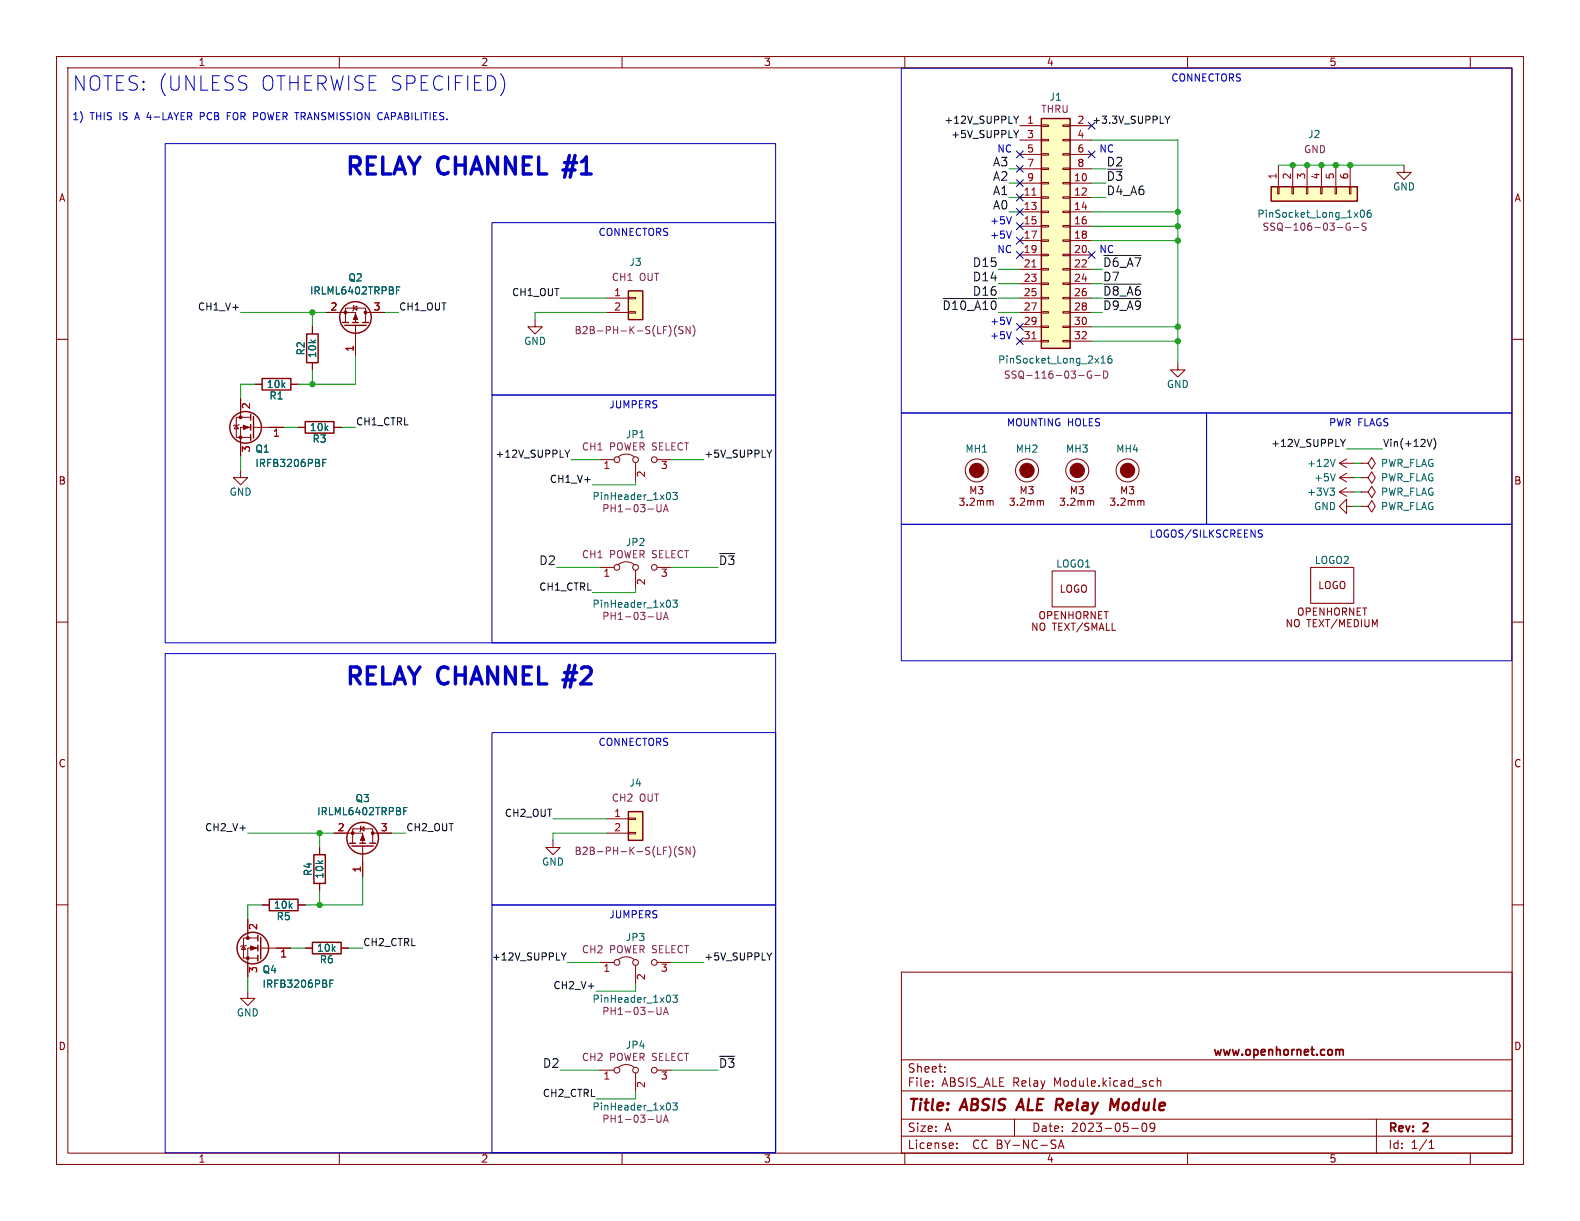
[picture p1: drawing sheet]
<svg xmlns="http://www.w3.org/2000/svg" width="279mm" height="216mm" viewBox="0 0 279 216" stroke-linecap="round" stroke-linejoin="round" font-family="sans-serif">
<g fill="none" stroke="#840000" stroke-width=".18">
<path d="M10 10h259.4v195.9h-259.4zM12 12h255.4v191.9h-255.4zM60 10v2M110 10v2M160 10v2M210 10v2M260 10v2M180.3 22.2h3.8M180.3 32.4h3.8M180.3 34.9h3.8M180.3 37.5h3.8M180.3 24.8h3.8"/>
<path d="M180.3 27.3h3.8M180.3 29.8h3.8M184.1 39.9h1.3v.2h-1.3zM184.1 37.3h1.3v.3h-1.3zM184.1 34.8h1.3v.3h-1.3zM184.1 32.3h1.3v.2h-1.3zM184.1 29.7h1.3v.3h-1.3zM184.1 27.2h1.3v.2h-1.3zM184.1 24.6h1.3v.3h-1.3zM184.1 22.1h1.3v.3h-1.3zM188 39.9h1.2v.2h-1.2zM188 37.3h1.2v.3h-1.2z"/>
<path d="M188 34.8h1.2v.3h-1.2zM188 32.3h1.2v.2h-1.2zM188 29.7h1.2v.3h-1.2zM188 27.2h1.2v.2h-1.2zM188 24.6h1.2v.3h-1.2zM188 22.1h1.2v.3h-1.2zM189.2 22.2h3.8M189.2 32.4h3.8M189.2 34.9h3.8M189.2 37.5h3.8M189.2 24.8h3.8M189.2 27.3h3.8"/>
<path d="M189.2 29.8h3.8M225.9 33h.3v1.3h-.3zM226.1 29.2v3.8M228.5 33h.2v1.3h-.2zM228.6 29.2v3.8M231 33h.3v1.3h-.3zM231.1 29.2v3.8M233.6 33h.2v1.3h-.2zM233.7 29.2v3.8M236.1 33h.2v1.3h-.2zM236.2 29.2v3.8M238.6 33h.3v1.3h-.3z"/>
<path d="M238.8 29.2v3.8M248.3 29.2v1.3h-1.3l1.3 1.3 1.3-1.3h-1.3M10 60h2M55.2 57.8v1.3M57.8 55.2h5.1v1.8M61.1 57v-2.5h3.5v2.5M62.5 54.5l.6-.4v.8zM62.6 54l-.1 .1v.8l-.1 .1M62.9 57.5v5.4M64.6 55.2h3.3M94.6 56.5v1.3h1.3l-1.3 1.3-1.3-1.3h1.3M107.3 52.7h3.8"/>
<path d="M107.3 55.2h3.8M111.1 55.1h1.3v.3h-1.3zM111.1 52.6h1.3v.2h-1.3zM180.3 40h3.8M180.3 42.5h3.8M180.3 45.1h3.8M180.3 47.6h3.8M180.3 50.2h3.8M180.3 52.7h3.8M180.3 55.2h3.8M180.3 57.8h3.8M184.1 57.7h1.3v.2h-1.3z"/>
<path d="M184.1 55.1h1.3v.3h-1.3zM184.1 52.6h1.3v.2h-1.3zM184.1 50h1.3v.3h-1.3zM184.1 47.5h1.3v.3h-1.3zM184.1 45h1.3v.2h-1.3zM184.1 42.4h1.3v.3h-1.3zM188 57.7h1.2v.2h-1.2zM188 55.1h1.2v.3h-1.2zM188 52.6h1.2v.2h-1.2zM188 50h1.2v.3h-1.2zM188 47.5h1.2v.3h-1.2zM188 45h1.2v.2h-1.2z"/>
<path d="M188 42.4h1.2v.3h-1.2zM189.2 40h3.8M189.2 42.5h3.8M189.2 45.1h3.8M189.2 47.6h3.8M189.2 50.2h3.8M189.2 52.7h3.8M189.2 55.2h3.8M189.2 57.8h3.8M267.4 60h2M41.8 75.2l.4 .6h-.8zM42.3 75.1l-.1 .1h-.8l-.1 .1"/>
<path d="M42.5 70.5v3.3M44.3 75.6h-1.8v5M44.3 73.8h-2.5v3.5h2.5M44.8 75.6h5.4M45.1 67.9h1.3M51.4 67.9h1.3M52.7 75.6h1.3M55.2 64.1v1.3M59.1 75.6h1.2M180.3 60.3h3.8M184.1 60.2h1.3v.3h-1.3zM188 60.2h1.2v.3h-1.2z"/>
<path d="M189.2 60.3h3.8M208.3 64.1v1.3h1.2l-1.2 1.3-1.3-1.3h1.3M42.5 83.2v1.3h1.3l-1.3 1.2-1.2-1.2h1.2M106 81.3h2.6M109.3 80.8a2.26 2.26 0 0 1 2.8 0M109.3 99.8a2.26 2.26 0 0 1 2.8 0M112.4 81.8v3.3M116.2 81.3h2.5M169.7 88.1h.8l-.4 .5 .3 .1v.5l-.2 .2-.5-.2M171 89.2v.2M171.6 88.2l.5-.1 .2 .4-.8 .9h.8M171.7 87.3v-1.3l.4 1 .4-1v1.3"/>
<path d="M172.8 88.6l.4-.1 .2 .2M172.8 88.5v.9M173 86h.8l-.4 .5 .3 .1v.6l-.1 .1-.6-.1M173.4 88.7l.2-.2 .3 .1v.8M173.4 88.7v.7M174.5 88.6l.4-.1 .2 .2M174.5 88.5v.9M175.1 88.7l.2-.2 .3 .1v.8M175.1 88.7v.7M178.6 88.1h.8l-.5 .5 .4 .1v.5l-.2 .2-.5-.2M179.9 89.2v.2M180.5 88.2l.4-.1 .3 .4-.8 .9h.8"/>
<path d="M180.6 87.3v-1.3l.4 1 .4-1v1.3M181.7 88.6l.4-.1 .2 .2M181.7 88.5v.9M181.9 86h.8l-.4 .5 .3 .1v.6l-.1 .1-.6-.1M182.3 88.7l.2-.2 .3 .1v.8M182.3 88.7v.7M183.4 88.6l.4-.1 .2 .2M183.4 88.5v.9M184 88.7l.1-.2 .4 .1v.8M184 88.7v.7M187.5 88.1h.8l-.5 .5 .4 .1v.5l-.2 .2-.5-.2M188.8 89.2v.2"/>
<path d="M189.4 88.2l.4-.1 .3 .4-.8 .9h.8M189.5 87.3v-1.3l.4 1 .4-1v1.3M190.6 88.6l.4-.1 .2 .2M190.6 88.5v.9M190.8 86h.8l-.4 .5 .3 .1v.6l-.2 .1-.5-.1M191.2 88.7l.1-.2 .3 .1 .1 .8M191.2 88.7v.7M192.3 88.6l.4-.1 .2 .2M192.3 88.5v.9M192.9 88.7l.1-.2 .3 .1 .1 .8M192.9 88.7v.7M196.4 88.1h.8l-.5 .5 .4 .1v.5l-.2 .2-.5-.2"/>
<path d="M197.7 89.2v.2M198.2 88.2l.5-.1 .3 .4-.8 .9h.8M198.4 87.3v-1.3l.4 1 .4-1v1.3M199.5 88.6l.4-.1 .2 .2M199.5 88.5v.9M199.7 86h.8l-.4 .5 .3 .1v.6l-.2 .1-.5-.1M200.1 88.7l.1-.2 .3 .1 .1 .8M200.1 88.7v.7M201.2 88.6l.4-.1 .1 .2M201.2 88.5v.9M201.7 88.7l.2-.2 .3 .1 .1 .8M201.7 88.7v.7"/>
<path d="M236.9 87l1.2 .8M236.9 87h2.5M236.9 81.9l1.2 .8M236.9 81.9h2.5M236.9 84.5l1.2 .7M236.9 84.5h2.5M238.1 89.5v-1.2l-1.2 1.2 1.2 1.3v-1.3h1.3M238.1 86.2l-1.2 .8M238.1 81.2l-1.2 .7M238.1 83.7l-1.2 .8M240.7 89.5h1.2l.7-1 .6 1-.6 1.1-.7-1.1M240.7 89.5h.1"/>
<path d="M240.7 87h1.2l.7-1 .6 1-.6 1-.7-1M240.7 87h.1M240.7 81.9h1.2l.7-1 .6 1-.6 1-.7-1M240.7 81.9h.1M240.7 84.5h1.2l.7-1.1 .6 1.1-.6 1-.7-1M240.7 84.5h.1M10 110h2M106 100.3h2.6M112.4 100.8v3.3M116.2 100.3h2.5M183.4 110.2v1.3l-.8-1.3v1.3M184 110.4l.2-.2a.43 .43 0 0 1 .6 .4v.4a.42 .42 0 0 1-.5 .5 .42 .42 0 0 1-.4-.5z"/>
<path d="M184.1 108.2l.1-.1a.43 .43 0 0 1 .5 .5v.4a.42 .42 0 0 1-.4 .4 .42 .42 0 0 1-.4-.4v-.4zM185.3 108.8l.6-.1 .1-.1-.1-.3-.6-.2v1.3M186.1 101h7.6v6.3h-7.6zM186.1 110.2h.7M186.4 110.2v1.3M186.5 108.7h.5M187.1 108.1h-.6v1.3h.6M187.2 110.8h.5M187.8 110.2h-.6v1.3h.6M188.3 110.2l.8 1.3M188.4 108.1v1.3l-.7-1.3v1.3M189 108.7h.7"/>
<path d="M189 108.1v1.3M189.1 110.2l-.8 1.3M189.4 110.2h.7M189.7 108.1v1.3M189.8 110.2v1.3M190.3 108.3l.3-.2a.43 .43 0 0 1 .5 .5v.4a.42 .42 0 0 1-.4 .4 .42 .42 0 0 1-.4-.4zM191.5 110.1l-1.1 1.7M191.7 108.8l.6-.1 .1-.1-.1-.3-.6-.2v1.3M192 108.8l.4 .6M192.4 110.2h-.3l-.3 .2 .2 .3 .3 .2M192.5 111.3l-.2 .2-.5-.1M193.1 110.2v1.3"/>
<path d="M193.7 108.1v1.3l-.8-1.3v1.3M193.9 110.2v1.3M194.3 108.7h.4M194.4 111.5l.4-1.3 .4 1.3M194.9 108.1h-.6v1.3M195.2 108.1h.8M195.6 108.1v1.3M195.6 110.2v1.3h.6M196.7 110.2v1.3h.6M228.4 109.6v1.2l-.8-1.2v1.2M229 109.7l.2-.1a.43 .43 0 0 1 .5 .4v.4a.42 .42 0 0 1-.4 .4 .42 .42 0 0 1-.4-.4zM229.8 107.6l.1-.1a.43 .43 0 0 1 .5 .4v.5a.42 .42 0 0 1-.4 .4 .42 .42 0 0 1-.4-.4v-.5z"/>
<path d="M231 108.2l.6-.1 .1-.2v-.3l-.7-.1v1.3M231.1 109.6h.7M231.4 109.6v1.2M231.8 100.3h7.6v6.4h-7.6zM232.2 110.2h.5M232.3 108.1h.4M232.8 109.6h-.6v1.2h.6M232.9 107.5h-.6v1.3h.6M233.3 109.6l.8 1.2M234.1 109.6l-.8 1.2M234.1 107.5v1.3l-.7-1.3v1.3M234.4 109.6h.7"/>
<path d="M234.7 108.1h.8M234.7 107.5v1.3M234.8 109.6v1.2M235.5 107.5v1.3M236.1 107.7l.2-.2a.43 .43 0 0 1 .6 .4v.5a.42 .42 0 0 1-.5 .4 .42 .42 0 0 1-.4-.4zM236.5 109.5l-1.1 1.6M237.3 110.5l-.4-.9v1.2M237.7 109.6v1.2M237.9 108.2l.2-.3v-.3l-.7-.1v1.3M238.3 109.6v1.2h.6M239.4 107.5v1.3l-.7-1.3v1.3M239.5 109.6v1.2l.6-.2"/>
<path d="M240 108.1h.4M240.6 107.5h-.6v1.3M240.8 109.6v1.2M241 107.5h.7M241.3 107.5v1.3M241.4 110.7l.2 .1 .4-.1M242.7 109.6v1.2M243.5 109.6v1.2M267.4 110h2M10 160h2M56.5 149.9v1.2M56.5 156.2v1.3"/>
<path d="M59.1 147.3h5v1.8M62.4 149.1v-2.5h3.5v2.5M63.8 146.6l.6-.4v.7zM63.9 146.1l-.1 .1v.7l-.2 .2M64.1 149.6v5.3M65.9 147.3h3.3M97.8 148.6v1.3h1.3l-1.3 1.2-1.3-1.2h1.3M107.3 144.8h3.8M107.3 147.3h3.8M111.1 147.2h1.3v.2h-1.3zM111.1 144.7h1.3v.2h-1.3zM267.4 160h2"/>
<path d="M43.1 167.3l.3 .6h-.7zM43.6 167.1l-.2 .2h-.7l-.2 .1M43.8 175.3v1.2h1.3l-1.3 1.3-1.3-1.3h1.3M43.8 162.6v3.3M45.6 167.6h-1.8v5.1M45.6 165.9h-2.5v3.5h2.5M46.1 167.6h5.3M46.4 160h1.2M52.7 160h1.3M54 167.6h1.2M60.3 167.6h1.3M106 170.2h2.6"/>
<path d="M109.3 169.7a2.26 2.26 0 0 1 2.8 0M112.4 170.7v3.3M116.2 170.2h2.5M159.4 171.9h108v32h-108zM106 189.2h2.6M109.3 188.7a2.26 2.26 0 0 1 2.8 0M112.4 189.7v3.3M116.2 189.2h2.5M159.4 197.9h108M159.4 192.9h108M159.4 187.4h108M164.9 191.9v.2"/>
<path d="M164.9 191.2v.1M167.1 189.4v.2M167.1 188.7v.1M179.4 197.9v3M200.1 199.5h1.2M202.1 198.7l.2-.1a.81 .81 0 0 1 .6 .6 .81 .81 0 0 1-.3 .8l-.2 .1a.81 .81 0 0 1-.3-1.4zM203.6 191.1l.4 .1M204 192l-.4 .1M204.2 199.2l-.3 .3h-.3l-.2-.3 .1-.5 .4-.1 .2 .1a.99 .99 0 0 1-.3 1.4h-.3M204.6 191.2l.3-.1 .3 .1 .1 .9M204.6 190.6v1.5M243.4 197.9v6"/>
<path d="M60 203.9v2M110 203.9v2M159.4 200.9h108M160 203.9v2M169.2 202.9v.2M169.2 202.2v.1M187.1 203.1l.5-1.5 .5 1.5M187.3 202.7h.7M210 203.9v2M252.7 203.1h.9M252.7 202l.4-.4v1.5M260 203.9v2"/>
<circle cx="109.1" cy="81.3" r=".51"/>
<circle cx="112.4" cy="81.3" r=".51"/>
<circle cx="115.7" cy="81.3" r=".51"/>
<circle cx="172.7" cy="83.2" r="2.03"/>
<circle cx="181.6" cy="83.2" r="2.03"/>
<circle cx="190.5" cy="83.2" r="2.03"/>
<circle cx="199.4" cy="83.2" r="2.03"/>
<circle cx="109.1" cy="100.3" r=".51"/>
<circle cx="112.4" cy="100.3" r=".51"/>
<circle cx="115.7" cy="100.3" r=".51"/>
<circle cx="109.1" cy="170.2" r=".51"/>
<circle cx="112.4" cy="170.2" r=".51"/>
<circle cx="115.7" cy="170.2" r=".51"/>
<circle cx="109.1" cy="189.2" r=".51"/>
<circle cx="112.4" cy="189.2" r=".51"/>
<circle cx="115.7" cy="189.2" r=".51"/>
</g>
<path d="M197.9 194.3l-.9 1.4-.5-1.4-.2 2" fill="none" stroke="#840000" stroke-width=".4"/>
<path d="M236.8 185.6l.1 .2M236.9 185.8v.8M236.9 185.8l.2-.2h.4v1" fill="none" stroke="#840000" stroke-width=".3"/>
<g fill="#840000" stroke="#840000" stroke-width=".18">
<path d="M43.1 75.2l1 .4-1 .3z"/>
<path d="M44.3 167.3l1 .3-1 .4z"/>
<path d="M62.9 55.5l.3 1h-.7z"/>
<path d="M64.1 147.6l.4 1h-.7z"/>
<circle cx="199.4" cy="83.2" r="1.27"/>
<circle cx="181.6" cy="83.2" r="1.27"/>
<circle cx="42.5" cy="77.3" r=".25"/>
<circle cx="42.5" cy="73.8" r=".25"/>
<circle cx="172.7" cy="83.2" r="1.27"/>
<circle cx="43.8" cy="169.4" r=".25"/>
<circle cx="43.8" cy="165.9" r=".25"/>
<circle cx="61.1" cy="55.2" r=".25"/>
<circle cx="64.6" cy="55.2" r=".25"/>
<circle cx="62.4" cy="147.3" r=".25"/>
<circle cx="65.9" cy="147.3" r=".25"/>
<circle cx="190.5" cy="83.2" r="1.27"/>
</g>
<g fill="none" stroke="#840000" stroke-width=".25">
<path d="M184.1 21h5.1v40.6h-5.1zM224.8 33h15.2v2.6h-15.2zM54.2 59.1h2.1v5h-2.1zM60.6 57h1M61 57.5h3.8M62.4 57h1M64.1 57h1.1M111.1 51.4h2.6v5.1h-2.6zM44.3 73.3v1M44.3 75.1v1M44.3 76.8v1.1M44.8 73.7v3.8"/>
<path d="M46.4 66.9h5v2.1h-5zM54 74.5h5.1v2.1h-5.1zM47.6 159h5.1v2h-5.1zM55.5 151.1h2v5.1h-2zM61.8 149.1h1.1M62.2 149.6h3.8M63.6 149.1h1M65.4 149.1h1M111.1 143.5h2.6v5.1h-2.6zM45.6 165.4v1M45.6 167.1v1M45.6 168.9v1"/>
<path d="M46.1 165.7v3.8M55.2 166.6h5.1v2.1h-5.1z"/>
<circle cx="62.9" cy="56.1" r="2.79"/>
<circle cx="43.4" cy="75.6" r="2.79"/>
<circle cx="64.1" cy="148.2" r="2.79"/>
<circle cx="44.7" cy="167.6" r="2.79"/>
</g>
<g fill="none" stroke="#006464" stroke-width=".18">
<path d="M240.7 37.3l.2-.1a.68 .68 0 0 1 .4 .6 .68 .68 0 0 1-.4 .6l-.2-.1-.2-.4zM242.4 37.2h-.4a.86 .86 0 0 0 0 1.2l.4-.1 .1-.4-.3-.3-.3 .1-.1 .2M70.1 51.3h.4M70.1 50.7h.6M194.7 64.2h.7M194.7 63.3l.4-.4v1.3M196.5 62.9l-.3 .1a.86 .86 0 0 0 0 1.2l.4-.1v-.4l-.2-.3-.4 .1-.1 .2M57.1 81.8h.4M57.7 81.2h-.6v1.3M118.4 87.2l.2 .4-.2 .6M119 87.1h.8l-.5 .5 .4 .1v.5l-.2 .1-.5-.1M235.2 86.3h.8l-.4 .5"/>
<path d="M235.7 86.8l.3 .2v.3l-.3 .3M236.1 81.2l-.4 1.3M236.1 83.8l-.4 1.2M118.4 106.2l.2 .4-.2 .7M119 106.1h.8l-.5 .5 .4 .1v.6l-.2 .1-.5-.1M71.4 143.4h.4M71.4 142.8h.6M58.3 173.9h.5M58.9 173.3h-.6v1.3M118.4 176.1l.2 .4-.2 .6M119 176h.8l-.5 .5 .4 .1v.5l-.2 .1-.5-.1M118.4 195.1l.2 .4-.2 .7"/>
<path d="M119 195h.8l-.5 .5 .4 .1v.6l-.2 .1-.5-.1"/>
</g>
<g fill="none" stroke="#840084" stroke-width=".18">
<path d="M238.1 39.6a.59 .59 0 0 0-.1 .8 .59 .59 0 0 0 .8 .2v-.4h-.2M241.6 39.5l-.5-.1-.2 .3 .1 .3 .5 .2v.4l-.2 .1h-.4M119.6 57.5a1.46 1.46 0 0 0 0 2M120.8 57.8l-.5-.1-.3 .3 .2 .3 .5 .2v.4l-.2 .1-.5-.1M122 57.7v1.3l-.7-1.3v1.3M122.5 57.5a1.46 1.46 0 0 1 0 2M236.5 40.2h1M239.3 40.2h1M190.7 66.4h1M193 65.7a.59 .59 0 0 0-.7 .5 .59 .59 0 0 0 .7 .6v-.5h-.2M193.6 66.4h1M195.2 65.6a.64 .64 0 0 1 .7 .6 .64 .64 0 0 1-.7 .7z"/>
<path d="M116.2 89.2v1.1l.2 .2 .4-.1 .1-.1v-1.1M117.3 90.5l.4-1.3 .5 1.3M117.4 90.1h.6M116.2 108.3v1l.2 .2h.4l.1-.2v-1M117.3 109.5l.4-1.2 .5 1.2M117.4 109.2h.6M119.6 149.6a1.46 1.46 0 0 0 0 2M120.8 149.9l-.5-.1-.2 .1v.4l.5 .2 .2 .3-.3 .3-.5-.1M122 149.8v1.3l-.7-1.3v1.3M122.5 149.6a1.46 1.46 0 0 1 0 2M116.2 178.1v1.1l.2 .2 .4-.1 .1-.1v-1.1M117.3 179.4l.4-1.3 .5 1.3"/>
<path d="M117.4 179h.6M116.2 197.2v1l.2 .2h.4l.1-.2v-1M117.3 198.4l.4-1.2 .5 1.2M117.4 198.1h.6"/>
</g>
<g fill="#ffffc2" stroke="#ffffc2" stroke-width=".18">
<path d="M184.1 21h5.1v40.6h-5.1z"/>
<path d="M224.8 33h15.2v2.6h-15.2z"/>
<path d="M111.1 143.5h2.6v5.1h-2.6z"/>
<path d="M111.1 51.4h2.6v5.1h-2.6z"/>
</g>
<path d="M182.5 34.5h.7M182.5 47.2h.7M182.5 59.9h.7" fill="none" stroke="#a90000" stroke-width=".18"/>
<g fill="none" stroke="#0f0f0f" stroke-width=".18">
<path d="M180.1 20.5l-.4 .7M180.1 23.1l-.4 .6M206 20.5l.4 .7M206.4 21.2v.6M206.9 20.5l-.5 .7M166.8 52.8h9.5M195.2 52.8h6.6M195.2 50.3h6.6M195.2 45.2h6.6M100.7 79.6l-.4 .7M136.5 79.6l-.4 .7M237.9 77.7l-.4 .6"/>
<path d="M253.2 77.7l-.4 1.3M253.5 77.5a1.46 1.46 0 0 1 0 1.9M100.1 168.5l-.4 .7M136.5 168.5l-.4 .7"/>
</g>
<path d="M159.4 12.1h107.9v60.9h-107.9zM29.2 25.4h108v88.3h-108zM87 39.4h50.2v30.5h-50.2zM87 69.9h50.2v43.8h-50.2zM159.4 73h54v19.7h-54zM213.4 73h53.9v19.7h-53.9zM159.4 92.7h107.9v24.1h-107.9zM222.7 94.3l.4 .1 .1 .3-.2 .3h-.3M222.7 93.7l.5 .1M29.2 115.6h108v88.2h-108zM87 129.5h50.2v30.5h-50.2zM87 160h50.2v43.8h-50.2z" fill="none" stroke="#0000c2" stroke-width=".18"/>
<path d="M100.7 27.5l-.9 3.8M101.7 27.5l-.9 3.8M100.7 117.6l-.9 3.9M101.7 117.6l-.9 3.9" fill="none" stroke="#0000c2" stroke-width=".6"/>
<g fill="none" stroke="#009600" stroke-width=".18">
<path d="M178.4 29.8h1.9M178.4 37.5h1.9M178.4 32.4h1.9M178.4 34.9h1.9M193 24.8h15.3v39.3M193 29.8h2.6M193 37.5h15.3M193 32.4h2.6M193 34.9h2.6M226.1 29.2h22.2M42.5 55.2h15.3M55.2 55.2v2.6"/>
<path d="M67.9 55.2h2.6M99.1 52.7h8.2M107.3 55.2h-12.7v1.3M176.5 52.7h3.8M176.5 55.2h3.8M176.5 50.2h3.8M176.5 47.6h3.8M193 52.7h1.9M193 55.2h1.9M193 40h15.3M193 42.5h15.3M193 50.2h1.9"/>
<path d="M193 47.6h1.9M193 57.8h15.3M45.1 67.9h-2.6v2.6M50.2 75.6h2.5M55.2 65.4v2.5M60.3 75.6h2.6M62.9 62.9v5h-10.2M193 60.3h15.3M238.1 79.4h6.4M42.5 80.6v2.6M101 81.3h5M112.4 85.1v.6h-7.6"/>
<path d="M118.7 81.3h5.8M239.4 81.9h1.3M239.4 84.5h1.3M239.4 87h1.3M239.4 89.5h1.3M98.4 100.3h7.6M112.4 104.1v.7h-7.6M118.7 100.3h8.3M43.8 147.3h15.3M56.5 147.3v2.6M56.5 157.5v2.5M64.1 154.9v5.1h-10.1"/>
<path d="M69.2 147.3h2.6M97.8 144.8h9.5M107.3 147.3h-9.5v1.3M43.8 172.7v2.6M46.4 160h-2.6v2.6M51.4 167.6h2.6M61.6 167.6h2.5M100.3 170.2h5.7M112.4 174v1.3h-7M118.7 170.2h5.8M99.1 189.2h6.9M112.4 193v1.3h-7"/>
<path d="M118.7 189.2h8.3"/>
</g>
<g fill="none" stroke="#000084" stroke-width=".18">
<path d="M179.7 34.3l1.2 1.2M179.7 36.9l1.2 1.2M179.7 29.2l1.2 1.3M179.7 26.7l1.2 1.2M179.7 31.8l1.2 1.2M179.7 39.4l1.2 1.2M180.9 34.3l-1.2 1.2M180.9 36.9l-1.2 1.2M180.9 39.4l-1.2 1.2M180.9 29.2l-1.2 1.3M180.9 26.7l-1.2 1.2M180.9 31.8l-1.2 1.2"/>
<path d="M192.4 26.7l1.2 1.2M192.4 21.6l1.2 1.2M193.6 21.6l-1.2 1.2M193.6 26.7l-1.2 1.2M179.7 57.2l1.2 1.2M179.7 41.9l1.2 1.3M179.7 44.5l1.2 1.2M179.7 59.7l1.2 1.2M180.9 57.2l-1.2 1.2M180.9 41.9l-1.2 1.3M180.9 44.5l-1.2 1.2M180.9 59.7l-1.2 1.2"/>
<path d="M192.4 44.5l1.2 1.2M193.6 44.5l-1.2 1.2"/>
</g>
<g fill="#009600" stroke="#009600" stroke-width=".18">
<circle cx="208.3" cy="40" r=".46"/>
<circle cx="208.3" cy="37.5" r=".46"/>
<circle cx="208.3" cy="42.5" r=".46"/>
<circle cx="56.5" cy="147.3" r=".46"/>
<circle cx="56.5" cy="160" r=".46"/>
<circle cx="208.3" cy="57.8" r=".46"/>
<circle cx="208.3" cy="60.3" r=".46"/>
<circle cx="238.8" cy="29.2" r=".46"/>
<circle cx="55.2" cy="67.9" r=".46"/>
<circle cx="55.2" cy="55.2" r=".46"/>
<circle cx="236.2" cy="29.2" r=".46"/>
<circle cx="233.7" cy="29.2" r=".46"/>
<circle cx="231.1" cy="29.2" r=".46"/>
<circle cx="228.6" cy="29.2" r=".46"/>
</g>
<g font-size="4.2" fill="#0000c2">
<text x="60.8" y="32.2">RELAY CHANNEL #1</text>
<text x="60.8" y="122.3">RELAY CHANNEL #2</text>
</g>
<g font-size="3.5" fill="#0000c2">
<text x="12.7" y="16.3">NOTES: (UNLESS</text>
<text x="45.7" y="16.3">OTHERWISE SPECIFIED)</text>
</g>
<g font-size="2.8" fill="#840000">
<text x="160.4" y="196.9">Title:</text>
<text x="169.9" y="196.9">ABSIS ALE Relay</text>
<text x="197.9" y="196.9">Module</text>
</g>
<g font-size="2.1" fill="#0f0f0f">
<text x="175.6" y="29.5">A3</text>
<text x="195.6" y="29.5">D2</text>
<text x="175.6" y="34.6">A1</text>
<text x="175.6" y="32.1">A2</text>
<text x="195.6" y="32.1">~{D3}</text>
<text x="195.6" y="34.6">D4_A6</text>
<text x="175.6" y="37.2">A0</text>
<text x="172" y="47.3">D15</text>
<text x="194.9" y="47.3">~{D6_A7}</text>
<text x="172" y="52.4">D16</text>
<text x="172" y="49.9">D14</text>
<text x="194.9" y="49.9">D7</text>
<text x="194.9" y="52.4">~{D8_A6}</text>
<text x="166.7" y="54.9">~{D10_A10}</text>
<text x="194.9" y="54.9">~{D9_A9}</text>
<text x="95.4" y="100">D2</text>
<text x="127" y="100">~{D3}</text>
<text x="96" y="188.9">D2</text>
<text x="127" y="188.9">~{D3}</text>
</g>
<g font-size="2.1" fill="#840000">
<text x="160.4" y="189.8">Sheet:</text>
<text x="214.4" y="187">www.openhornet.com</text>
<text x="160.4" y="192.3">File:</text>
<text x="166.4" y="192.3">ABSIS_ALE Relay</text>
<text x="186.3" y="192.3">Module.kicad_sch</text>
<text x="160.4" y="203.3">License:</text>
<text x="160.4" y="200.3">Size:</text>
<text x="167" y="200.3">A</text>
<text x="171.9" y="203.3">CC BY-NC-SA</text>
<text x="182.4" y="200.3">Date:</text>
<text x="189.3" y="200.3">2023-05-09</text>
<text x="245.4" y="200.5">Rev:</text>
<text x="245.4" y="203.3">Id:</text>
<text x="249.4" y="203.3">1/1</text>
<text x="251.6" y="200.5">2</text>
</g>
<g font-size="1.8" fill="#840000">
<text x="35" y="11.8">1</text>
<text x="85" y="11.8">2</text>
<text x="135" y="11.8">3</text>
<text x="185" y="11.8">4</text>
<text x="235" y="11.8">5</text>
<text x="10.4" y="35.8">A</text>
<text x="267.8" y="35.8">A</text>
<text x="10.3" y="85.8">B</text>
<text x="267.7" y="85.8">B</text>
<text x="187.3" y="105">LOGO</text>
<text x="233" y="104.3">LOGO</text>
<text x="192.8" y="110.7">TEXT/SMALL</text>
<text x="237.8" y="110.1">TEXT/MEDIUM</text>
<text x="10.3" y="135.8">C</text>
<text x="267.7" y="135.8">C</text>
<text x="10.3" y="185.8">D</text>
<text x="267.7" y="185.8">D</text>
<text x="35" y="205.7">1</text>
<text x="85" y="205.7">2</text>
<text x="135" y="205.7">3</text>
<text x="185" y="205.7">4</text>
<text x="235" y="205.7">5</text>
</g>
<g font-size="1.8" fill="#840084">
<text x="185.5" y="18">J1</text>
<text x="184.1" y="20.1">THRU</text>
<text x="230.5" y="27.2">GND</text>
<text x="222.3" y="38.7">PinSocket_Long_1x06</text>
<text x="223.2" y="41">SSQ-106-03-G-S</text>
<text x="108.1" y="49.8">CH1</text>
<text x="113" y="49.8">OUT</text>
<text x="101.5" y="59.2">B2B-PH-K-S(LF)(SN)</text>
<text x="177.4" y="67.1">SSQ-116-03-G-D</text>
<text x="110.6" y="77.7">JP1</text>
<text x="102.8" y="79.8">CH1</text>
<text x="107.7" y="79.8">POWER SELECT</text>
<text x="106.4" y="90.7">PH1-03-UA</text>
<text x="102.8" y="98.9">CH1</text>
<text x="107.7" y="98.9">POWER SELECT</text>
<text x="110.6" y="96.7">JP2</text>
<text x="106.4" y="109.8">PH1-03-UA</text>
<text x="108.1" y="141.9">CH2</text>
<text x="113" y="141.9">OUT</text>
<text x="101.5" y="151.3">B2B-PH-K-S(LF)(SN)</text>
<text x="110.6" y="166.6">JP3</text>
<text x="102.8" y="168.7">CH2</text>
<text x="107.7" y="168.7">POWER SELECT</text>
<text x="106.4" y="179.6">PH1-03-UA</text>
<text x="110.6" y="185.6">JP4</text>
<text x="102.8" y="187.8">CH2</text>
<text x="107.7" y="187.8">POWER SELECT</text>
<text x="106.4" y="198.7">PH1-03-UA</text>
</g>
<g font-size="1.8" fill="#0000c2">
<text x="207.1" y="14.7">CONNECTORS</text>
<text x="12.7" y="21.3">1)</text>
<text x="15.9" y="21.3">THIS IS A 4-LAYER</text>
<text x="35.7" y="21.3">PCB</text>
<text x="40.6" y="21.3">FOR POWER TRANSMISSION CAPABILITIES.</text>
<text x="176.3" y="27.1">NC</text>
<text x="194.3" y="27.1">NC</text>
<text x="105.8" y="42">CONNECTORS</text>
<text x="175.1" y="39.8">+5V</text>
<text x="175.1" y="42.3">+5V</text>
<text x="176.3" y="44.8">NC</text>
<text x="194.3" y="44.8">NC</text>
<text x="175.1" y="57.5">+5V</text>
<text x="175.1" y="60.1">+5V</text>
<text x="107.7" y="72.5">JUMPERS</text>
<text x="178" y="75.6">MOUNTING HOLES</text>
<text x="235" y="75.6">PWR FLAGS</text>
<text x="203.2" y="95.3">LOGOS/SILKSCREENS</text>
<text x="105.8" y="132.1">CONNECTORS</text>
<text x="107.7" y="162.6">JUMPERS</text>
</g>
<g font-size="1.8" fill="#0f0f0f">
<text x="167" y="22">+12V_SUPPLY</text>
<text x="193" y="22">+3.3V_SUPPLY</text>
<text x="168.2" y="24.5">+5V_SUPPLY</text>
<text x="90.5" y="52.4">CH1_OUT</text>
<text x="35" y="55">CH1_V+</text>
<text x="70.5" y="55">CH1_OUT</text>
<text x="62.9" y="75.3">CH1_CTRL</text>
<text x="87.6" y="81">+12V_SUPPLY</text>
<text x="124.5" y="81">+5V_SUPPLY</text>
<text x="224.8" y="79.1">+12V_SUPPLY</text>
<text x="244.5" y="79.1">Vin(+12V)</text>
<text x="97.2" y="85.5">CH1_V+</text>
<text x="95.3" y="104.5">CH1_CTRL</text>
<text x="36.2" y="147.1">CH2_V+</text>
<text x="71.8" y="147.1">CH2_OUT</text>
<text x="89.3" y="144.5">CH2_OUT</text>
<text x="64.1" y="167.4">CH2_CTRL</text>
<text x="87" y="169.9">+12V_SUPPLY</text>
<text x="124.5" y="169.9">+5V_SUPPLY</text>
<text x="97.8" y="175">CH2_V+</text>
<text x="96" y="194">CH2_CTRL</text>
</g>
<g font-size="1.8" fill="#a90000">
<text x="181.6" y="22">1</text>
<text x="190.5" y="22">2</text>
<text x="181.6" y="24.5">3</text>
<text x="181.6" y="27.1">5</text>
<text x="181.6" y="29.6">7</text>
<text x="190.5" y="24.5">4</text>
<text x="190.5" y="27.1">6</text>
<text x="190.5" y="29.6">8</text>
<text x="181" y="34.7">11</text>
<text x="181.6" y="32.1">9</text>
<text x="189.9" y="32.1">10</text>
<text x="189.9" y="34.7">12</text>
<text x="225.8" y="31.8" transform="rotate(-90 225.8 31.8)">1</text>
<text x="228.3" y="31.8" transform="rotate(-90 228.3 31.8)">2</text>
<text x="230.9" y="31.8" transform="rotate(-90 230.9 31.8)">3</text>
<text x="233.4" y="31.8" transform="rotate(-90 233.4 31.8)">4</text>
<text x="236" y="31.8" transform="rotate(-90 236 31.8)">5</text>
<text x="238.5" y="31.8" transform="rotate(-90 238.5 31.8)">6</text>
<text x="181" y="37.2">13</text>
<text x="181" y="39.8">15</text>
<text x="189.9" y="37.2">14</text>
<text x="189.9" y="39.8">16</text>
<text x="181" y="42.3">17</text>
<text x="181" y="44.8">19</text>
<text x="181" y="47.4">21</text>
<text x="189.9" y="42.3">18</text>
<text x="189.9" y="44.8">20</text>
<text x="189.9" y="47.4">22</text>
<text x="108.6" y="52.5">1</text>
<text x="181" y="49.9">23</text>
<text x="181" y="52.5">25</text>
<text x="189.9" y="49.9">24</text>
<text x="189.9" y="52.5">26</text>
<text x="58.4" y="55">2</text>
<text x="66" y="55">3</text>
<text x="108.6" y="55">2</text>
<text x="181" y="55">27</text>
<text x="181" y="57.5">29</text>
<text x="189.9" y="55">28</text>
<text x="189.9" y="57.5">30</text>
<text x="62.6" y="62.3" transform="rotate(-90 62.6 62.3)">1</text>
<text x="181" y="60.1">31</text>
<text x="189.9" y="60.1">32</text>
<text x="44.4" y="72.4" transform="rotate(-90 44.4 72.4)">2</text>
<text x="48.2" y="77.5">1</text>
<text x="44.4" y="80" transform="rotate(-90 44.4 80)">3</text>
<text x="106.6" y="83.2">1</text>
<text x="116.8" y="83.2">3</text>
<text x="114.3" y="84.5" transform="rotate(-90 114.3 84.5)">2</text>
<text x="106.6" y="102.2">1</text>
<text x="114.3" y="103.5" transform="rotate(-90 114.3 103.5)">2</text>
<text x="116.8" y="102.2">3</text>
<text x="59.7" y="147.1">2</text>
<text x="67.3" y="147.1">3</text>
<text x="108.6" y="144.5">1</text>
<text x="108.6" y="147.1">2</text>
<text x="63.9" y="154.3" transform="rotate(-90 63.9 154.3)">1</text>
<text x="45.7" y="164.5" transform="rotate(-90 45.7 164.5)">2</text>
<text x="45.7" y="172.1" transform="rotate(-90 45.7 172.1)">3</text>
<text x="49.5" y="169.5">1</text>
<text x="106.6" y="172.1">1</text>
<text x="114.3" y="173.4" transform="rotate(-90 114.3 173.4)">2</text>
<text x="116.8" y="172.1">3</text>
<text x="106.6" y="191.1">1</text>
<text x="116.8" y="191.1">3</text>
<text x="114.3" y="192.4" transform="rotate(-90 114.3 192.4)">2</text>
</g>
<g font-size="1.8" fill="#006464">
<text x="231.3" y="24.6">J2</text>
<text x="246.3" y="33.8">GND</text>
<text x="111.2" y="47.2">J3</text>
<text x="54.8" y="52.2">IRLML6402TRPBF</text>
<text x="61.5" y="49.9">Q2</text>
<text x="54" y="62.9" transform="rotate(-90 54 62.9)">R2</text>
<text x="56.1" y="63.4" transform="rotate(-90 56.1 63.4)">10k</text>
<text x="92.6" y="61.2">GND</text>
<text x="176.4" y="64.5">PinSocket_Long_2x16</text>
<text x="47.1" y="68.8">10k</text>
<text x="47.6" y="70.8">R1</text>
<text x="206.3" y="68.8">GND</text>
<text x="54.7" y="76.4">10k</text>
<text x="45.1" y="80.2">Q1</text>
<text x="45.1" y="82.7">IRFB3206PBF</text>
<text x="55.2" y="78.4">R3</text>
<text x="170.7" y="80.2">MH1</text>
<text x="179.6" y="80.2">MH2</text>
<text x="188.4" y="80.2">MH3</text>
<text x="197.3" y="80.2">MH4</text>
<text x="231.1" y="82.7">+12V</text>
<text x="244.1" y="82.7">PWR_FLAG</text>
<text x="40.5" y="87.8">GND</text>
<text x="104.7" y="88.6">PinHeader_1x03</text>
<text x="231.1" y="87.8">+3V3</text>
<text x="232.3" y="85.3">+5V</text>
<text x="244.1" y="87.8">PWR_FLAG</text>
<text x="244.1" y="85.3">PWR_FLAG</text>
<text x="232.3" y="90.4">GND</text>
<text x="244.1" y="90.4">PWR_FLAG</text>
<text x="186.7" y="100.5">LOGO1</text>
<text x="232.4" y="99.9">LOGO2</text>
<text x="104.7" y="107.6">PinHeader_1x03</text>
<text x="62.8" y="142">Q3</text>
<text x="111.2" y="139.3">J4</text>
<text x="56" y="144.3">IRLML6402TRPBF</text>
<text x="55.3" y="155" transform="rotate(-90 55.3 155)">R4</text>
<text x="57.3" y="155.5" transform="rotate(-90 57.3 155.5)">10k</text>
<text x="95.8" y="153.2">GND</text>
<text x="48.4" y="160.8">10k</text>
<text x="48.9" y="162.9">R5</text>
<text x="46.4" y="172.3">Q4</text>
<text x="56" y="168.5">10k</text>
<text x="56.5" y="170.5">R6</text>
<text x="41.8" y="179.9">GND</text>
<text x="46.4" y="174.8">IRFB3206PBF</text>
<text x="104.7" y="177.5">PinHeader_1x03</text>
<text x="104.7" y="196.5">PinHeader_1x03</text>
</g>
</svg>
